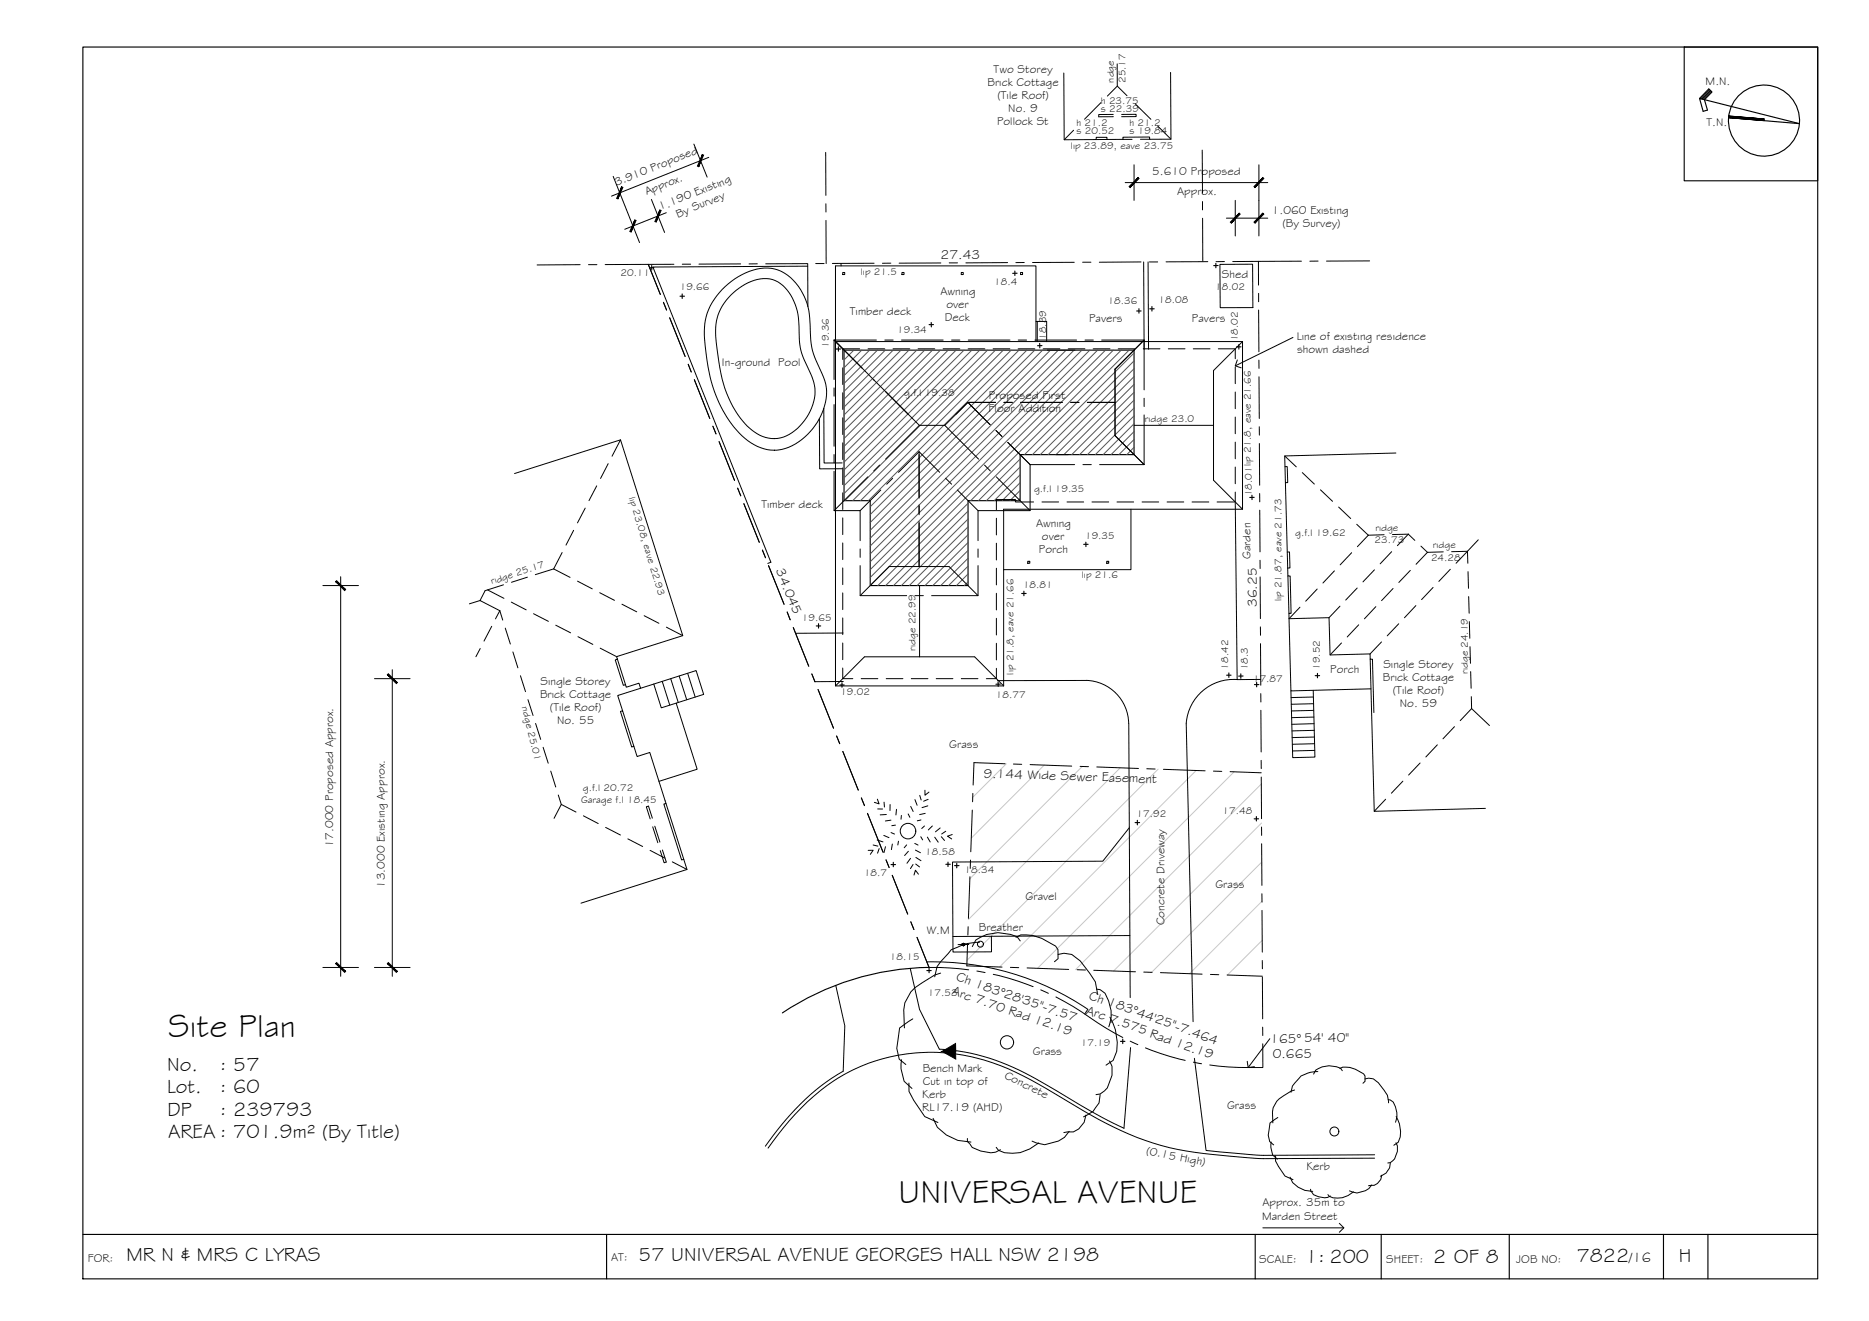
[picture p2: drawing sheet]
<svg xmlns="http://www.w3.org/2000/svg" width="420mm" height="297mm" viewBox="0 0 420 297" stroke-linecap="round" stroke-linejoin="round" font-family="sans-serif">
<!-- layer: NEWWORK -->
<path d="M189.7 78.7h65.2v23.5h-25.6v10.4h-11.7v19.1h-22v-19.1h-5.9z" fill="none" stroke="#000" stroke-width=".25"/>
<!-- layer: HATCH -->
<path d="M226.2 171.7l-7.5 7.6M234.7 172l-16.3 16.4M243.3 172.4l-25.3 25.2M251.8 172.6l-34.1 34.2M260.4 172.9l-43 43M268.9 173.2l-44.2 44.2M277.4 173.6l-44.2 44.1M283.6 176.3l-41.8 41.7M283.6 185.1l-33.3 33.2M283.6 193.9l-24.7 24.7M283.7 202.6l-16.3 16.3M283.7 211.4l-7.8 7.8" fill="none" stroke="#c7c8ca" stroke-width=".22"/>
<g fill="none" stroke="#545454" stroke-width=".22">
<path d="M190.2 78.7l-.5 .5M191.9 78.7l-2.2 2.2M193.7 78.7l-4 4M195.5 78.7l-5.8 5.8M197.3 78.7l-7.6 7.5M199 78.7l-9.3 9.3M200.8 78.7l-11.1 11.1M202.6 78.7l-12.9 12.8M204.3 78.7l-14.6 14.6M206.1 78.7l-16.4 16.4M207.9 78.7l-18.2 18.2M209.6 78.7l-19.9 19.9"/>
<path d="M211.4 78.7l-21.7 21.7M213.2 78.7l-23.5 23.4M214.9 78.7l-25.2 25.2M216.7 78.7l-27 27M218.5 78.7l-28.8 28.8M220.2 78.7l-30.5 30.5M222 78.7l-32.3 32.3M223.8 78.7l-33.9 33.9M225.5 78.7l-33.8 33.9M227.3 78.7l-33.9 33.9M229.1 78.7l-33.9 33.9M230.9 78.7l-35.3 35.3"/>
<path d="M232.6 78.7l-37 37M234.4 78.7l-38.8 38.8M236.1 78.7l-40.5 40.5M237.9 78.7l-42.3 42.3M239.7 78.7l-44.1 44.1M241.5 78.7l-45.9 45.9M243.2 78.7l-47.6 47.6M245 78.7l-49.4 49.4M246.7 78.7l-51.1 51.2M248.5 78.7l-52.9 52.9M250.3 78.7l-53 53M252.1 78.7l-33.9 33.9"/>
<path d="M253.8 78.7l-23.5 23.5M254.9 79.4l-22.8 22.8M254.9 81.1l-21 21.1M254.9 82.9l-19.3 19.3M254.9 84.7l-17.5 17.5M254.9 86.4l-15.7 15.8M254.9 88.2l-14 14M254.9 90l-12.2 12.2M254.9 91.8l-10.4 10.4M254.9 93.5l-8.7 8.7M254.9 95.3l-6.9 6.9M254.9 97l-5.1 5.2"/>
<path d="M254.9 98.8l-3.4 3.4M217.6 113.2l-18.5 18.5M217.6 114.9l-16.7 16.8M217.6 116.7l-15 15M217.6 118.5l-13.2 13.2M229.3 103.2l-9.3 9.4M229.3 105l-7.6 7.6M229.3 106.8l-5.8 5.8M229.3 108.5l-4 4.1M229.3 110.3l-2.3 2.3M229.3 112.1l-.5 .5M254.9 100.6l-1.6 1.6"/>
<path d="M217.6 120.2l-11.4 11.5M217.6 122l-9.7 9.7M217.6 123.8l-7.9 7.9M217.6 125.5l-6.1 6.2M217.6 127.3l-4.4 4.4M217.6 129.1l-2.6 2.6M217.6 130.8l-.8 .9"/>
</g>
<!-- layer: BORDER -->
<g fill="none" stroke="#000" stroke-width=".25">
<path d="M18.6 10.6h390v277h-390zM378.6 10.6h30v30.1h-30zM382.1 22.1l2-2.1 .8 .7-1.7 1.7 .6 2.4-.9 .2-.8-2.9 22.4 5.7-15.9-1.3M384.3 20.1l-2 2.1M384.5 20.3l-1.9 2M384.7 20.5l-1.8 1.8M388.6 26.1l8 .7M18.6 277.6h390M136.4 277.6v10M282.2 277.6v10M310.5 277.6v10M339.3 277.6v10"/>
<path d="M374 277.6v10M383.9 277.6v10"/>
<circle cx="396.6" cy="27.1" r="8"/>
</g>
<g fill="#000" stroke="#000" stroke-width=".22">
<path d="M388.6 26.5l8 .6zM388.6 26.2l8 .9-8-.6z"/>
<path d="M388.6 26.2l8 .9v-.3zM388.6 26.1l8 .7z"/>
</g>
<!-- layer: EXISTING -->
<g fill="none" stroke="#000" stroke-width=".22">
<path d="M239.1 16.4l.1 15h7.2v-.5h2.4v.5l3.6-.1M251.1 14.4l.1 5-2.3 2.2M251.2 19.4l2.2 2.1M263.2 16.3v15h-4.8v-.5l-6 .1v.4h2.1M241.3 29.3l-2.1 2.1M247.5 23.1l-3.7 3.7M248.8 31.4h-2.4M250.3 25.7l-3.3 .1v.5l3.3-.1M252.1 25.7h3.3v.5h-3.3M255.2 23.3l3.5 3.5M256.4 31.3h2M260.3 28.3l2.9 3"/>
<path d="M181.6 59.9l-34.8 .1 26.5 66.4-.7 .3M181.6 59.3v9.6M189.1 59.2v.6M257.1 58.9l.1 19.6M258.1 58.9l.1 19.6M274.2 59.5l7.4-.1 .1 9.8h-7.4zM162.3 65.1a14.1 14.1 0 0 1 11.1-4.8 9.6 9.6 0 0 1 7 5.6 16.1 16.1 0 0 1 1.8 8.8l.4 4.1 .5 1.5 1.7 3.8a10.5 10.5 0 0 1-.7 10.1 12.6 12.6 0 0 1-10 7 12.5 12.5 0 0 1-9.6-5.9 31.6 31.6 0 0 1-5.8-16 16.9 16.9 0 0 1 1-10.5l1.4-2.3zM164.3 66.3a11 11 0 0 1 8.7-3.6 8.6 8.6 0 0 1 6 6.5 27.3 27.3 0 0 1 .7 7.7 14.6 14.6 0 0 0 1.9 5.8 10.3 10.3 0 0 1-1.7 13 7.5 7.5 0 0 1-11.4 .6 24.1 24.1 0 0 1-6.9-15.1l-.4-2.8a14.1 14.1 0 0 1 .8-9l1.3-1.9zM189.4 61.3h.5v.4h-.5zM193.3 78.4h-3.9v2.4M195.1 78.4h3.8M200.8 78.4h3.7"/>
<path d="M202.8 61.3h.4v.4h-.4zM206.4 78.4h3.7M212 78.4h3.8M216.1 61.3h.4v.4h-.4zM217.6 78.4h3.8M223.3 78.4h3.7M228.9 78.4h3.7M229.4 61.3h.5v.4h-.5zM232.9 72.3h.3v4.5M233.2 72.3h2.1v4.5M234.5 78.4h3.8M240.1 78.4h3.8"/>
<path d="M245.8 78.4h3.7M251.4 78.4h3.7M257 78.4h3.8M262.6 78.4h3.8M268.3 78.4h3.7M273.9 78.4h3.8v2.3M139.5 98.9l-1.9 3.7M184.2 94.1l.1 11.3h5M185.2 91.8l.1 12.3h4M189.4 82.7v3.8M189.4 88.3v3.8M189.4 94v3.7"/>
<path d="M189.4 99.6v3.7M277.7 82.5v3.8M277.7 88.2v3.7M277.7 93.8v3.7M277.7 99.4v3.8M115.7 106.5l23.8-7.6 14 44-14.9 4.8 .2 .5-.5 .2 1.8 5.7 .5-.1-1.8-5.8M129 119.2l-1.8 3.4M131.6 114.3l-1.8 3.3M134.1 109.3l-1.7 3.3M136.7 104.3l-1.7 3.3M189.4 105.2v3.8M189.4 110.8v3.8"/>
<path d="M189.4 116.5v3.7M224 116.5v3.8M232.4 112.9h-4.1v-.6h-4.3v2.4M234.2 112.9h3.8M239.9 112.9h3.7M245.5 112.9h3.7M251.1 112.9h3.8M256.7 112.9h3.8M262.4 112.9h3.7M268 112.9h3.7M277.7 110.7v2.2h-4.1M277.7 113l.4 39.8h5.3"/>
<path d="M277.7 105v3.8M288.8 102.5l2.6 2.5M288.9 104.9h.5l.1 3.6h-.5M292.8 106.3l2.7 2.6M296.8 110.1l2.8 2.6M300.9 114l2.7 2.6M305 117.9l2.6 2.4M313.8 101.9l-25 .6 .7 27h.5l.2 8.4h-.4v1.2l9-.2 .2 8.4 9-.3v1.2h.5l.3 12M107.9 135l-2.4 .8M109.6 132.6l3.7 1.9M112.4 137.3l.6 2.1M112.4 137.3l-1 1.9"/>
<path d="M113.2 131.5l-4.1 1.3-1.2 2.2 4.5 2.3M114.9 135.4l3.4 1.7M118.6 129.8l-3.6 1.1M119.9 138l3.4 1.7M124.5 127.9l3.7 1.9M124.5 127.9l-4.2 1.3M126.4 124.2l-1.9 3.7M129.8 130.7l3.3 1.7M134.8 133.3l3.3 1.7M139.8 135.9l3.3 1.7M144.8 138.4l3.3 1.8M189.4 122.1v3.7"/>
<path d="M189.4 127.7v3.8M189.4 133.3v3.8M189.4 139v3.7M224 122.1v3.8M224 127.8v3.7M224 133.4v3.8M224 139v3.8M231 126.2h.5v.5h-.5zM248.8 126.2h.4v.5h-.4zM289.4 124.1h.5l.1 3.6h-.5M289.5 129.5l.3 8.4M292.2 136.5l-2.4 2.6 .4 16.3 18-.5"/>
<path d="M296.1 132.5l-2.6 2.7M300 128.4l-2.6 2.7M301.2 136.3l-2.4 2.6M303.9 124.3l-2.6 2.7M305.1 132.2l-2.6 2.7M307.6 120.3l-2.5 2.6M309 128.1l-2.6 2.7M309.3 136.4l-2.6 2.7M311.2 120.2l-3.6 .1M312.9 124.1l-2.6 2.7M313.2 132.3l-2.6 2.8M316.6 120.1l-2.5 2.6"/>
<path d="M316.6 120.1l-3.6 .1M316.6 120.1l1.5 1.4M317 128.3l-2.5 2.7M318.3 136.2l-2.6 2.7M319.4 122.8l1.5 1.4M320.9 124.2l-2.6 2.7M322.2 132.1l-2.6 2.7M324.4 124.1l-3.5 .1M326 128l-2.5 2.7M327.3 126.7l2.6-2.7 .1 2.7M330 128.5l.1 3.8M330.2 134.1l.1 3.8"/>
<path d="M330.3 139.8l.1 3.7M332.3 121.4l-2.4 2.6-3.6 .1M108 145.8l-1 1.9M110.5 140.8l-1.7 3.4M113.6 141.2l1.1 3.6M115.3 146.6l1.1 3.6M117 151.9l1.1 3.6M118.7 157.3l1.1 3.6M124.9 140.6l3.4 1.7M129.9 143.2l3.4 1.7M134.9 145.7l3.7 2M140.6 154l.2 .5 2.8-.9 .4 1.2-5.1 1.6 1.1 3.4-.5 .2 2.5 8 .5-.2-2.5-8"/>
<path d="M144 154.8l12.5-4 1.7 5.3-6.2 2 4.7 14.9-8.6 2.7M147 153.8l1.7 5.4 3.3-1.1M148.9 153.2l1.7 5.4M149.8 141l3.7 1.9M150.8 152.6l1.7 5.3M152.7 152l1.7 5.3M154.6 151.4l1.7 5.3M189.4 150.2v2.4h2.3M189.4 144.6v3.7M189.5 142.3l-10.6 .1M189.6 153.2l-6.4 .1M193.6 152.6h3.7"/>
<path d="M199.2 152.6h3.8M204.9 152.6h3.7M210.5 152.6h3.7M216.1 152.6h3.7M224 150.3v2.3h-2.3M224 144.6v3.8M224.2 153h20a9.8 9.8 0 0 1 9.5 9.7l.4 61.6M278.1 152.8a10.7 10.7 0 0 0-11.4 9.8l1.5 67.1M295.2 155.2l.4 15-5 .2-.4-15M295.2 156.7l-5 .2M295.3 158.2l-5 .2M295.3 159.7l-5 .2"/>
<path d="M301.6 144.6l-2.6 2.7M305.4 140.5l-2.5 2.7M308 148.2l.9 34.2 25-.6M310.6 144.3l-2.6 2.7M314.4 140.3l-2.5 2.7M330.5 145.4l.1 3.8M330.6 151l.1 3.8M330.8 156.6v2.7M330.8 159.3l-2.5 2.7M330.8 159.3l4 3.8M120.4 162.7l1.1 3.6M122.1 168l1.1 3.6"/>
<path d="M123.8 173.4l1.1 3.6M125.5 178.8l.7 2.1M142.5 167.8l.7 2.3 2.9-.9 8.3 26.3-23.8 7.6M295.4 161.2l-5 .2M295.4 162.7l-5 .2M295.5 164.2l-5 .2M295.5 165.7l-5 .2M295.5 167.2l-5 .2M295.6 168.7l-5 .2M311.5 179.7l-2.6 2.7M315.4 175.7l-2.6 2.7M319.2 171.6l-2.5 2.7"/>
<path d="M323.1 167.5l-2.6 2.7M327 163.4l-2.6 2.7M129.5 182.6l-3.3-1.7-1.6 3.1M131.2 183.4l3.3 1.8M136.2 186l3.3 1.8M141.1 188.6l3.4 1.7M146.1 191.2l3.4 1.7M146.6 184l-.8-2.7-.5 .1 .9 2.7M146.7 185.9l1.2 3.6M147.2 185.8l1.1 3.5M148.9 191.1l.9 2.7-.5 .2-.9-2.7M149.7 180.7l-.5 .1 4 12.6 .5-.2"/>
<path d="M151.1 193.8l3.3 1.7M253.9 186.1l-6 7.5-33.8 .2 .1 16.8 39.8-.2M204.6 217.8l2.1 9.2 4.5 8.9a47.7 47.7 0 0 1 21.7 6.7l2.5 1.4a142.9 142.9 0 0 0 17.3 9.7l1.5-18.1M208.3 216.3a62.2 62.2 0 0 1 36.2 10.7l-.7 1M217.8 212.4h-2.4M222.9 210.5v3.5l-8.7 .1v-3.5M187.9 221.6l2 9.1-.3 10.2a55.5 55.5 0 0 0-17.6 16.8M268.5 238l2.6 20.7 12.9 1.1 25-.1M172.7 258.2a53.2 53.2 0 0 1 16.5-16.3 41.4 41.4 0 0 1 39.2-.8 213.4 213.4 0 0 1 16.8 9.6 62.9 62.9 0 0 0 27.3 8.9l10.5 .9 26-.1"/>
<circle cx="220.4" cy="212.3" r=".67"/>
</g>
<!-- layer: ROOFPLAN EXIST. -->
<path d="M232.9 76.8v-17h-45.1v17l1.9 1.9M279.3 76.8h-91.5v77.4h37.8M279.3 76.8v37.7M279.3 76.8l-6.5 6.5v24.7l6.5 6.5M254.9 95.6h17.9M254.2 114.5v13.6h-28.6M279.3 114.5h-53.7v39.7M206.7 131.7v16M187.8 154.2l6.5-6.5h24.8l6.5 6.5" fill="none" stroke="#000" stroke-width=".22"/>
<!-- layer: ROOFPLAN NEW -->
<g fill="none" stroke="#000" stroke-width=".22">
<path d="M187.5 76.5l7.6 7.6M187.5 76.5h9.5M187.5 76.5v8.8M198.9 76.5h1.9M202.7 76.5h9.3M213.9 76.5h1.9M217.7 76.5h9.3M228.9 76.5h1.9M232.6 76.5h9.4M243.9 76.5h1.9M247.7 76.5h9.5v11.2M257.2 76.5l-6.5 6.5v15l6.5 6.5"/>
<path d="M187.5 87.2v1.9M187.5 91v9.3M195.2 84.2l2.5 2.5M197.9 86.8l6.3 6.4M199.1 88l7.6 7.6M206.7 95.6h5.7M206.7 95.6l-7.6 7.6M212.4 95.6l7.6 7.6M214.9 93.2l2.7-2.7 5 5-5-5-5.2 5.1M217.6 90.5h6.2M223.9 96.8l1.3 1.3M225.7 90.5h1.9"/>
<path d="M226.6 99.5l5 5M229.4 90.5h9.4M240.7 90.5h1.9M244.4 90.5h6.3M257.2 93.3v11.2h-10M257.2 89.5v1.9M187.5 106v8.8h5.9v6.8M187.5 102.2v1.9M195.1 107.2l-7.6 7.6M197.7 104.6l-1.3 1.3M198 110.2l-4.6 4.6M200.7 107.5l-1.4 1.4"/>
<path d="M206.6 101.6v10.4M206.6 113.6v2.2M206.6 117.3v10.1M206.6 101.6l-4.6 4.6M206.6 101.6l4.7 4.6M212.6 107.5l1.3 1.4M215.2 110.2l4.7 4.6M221.3 104.6l1.3 1.3M224 107.2l7.6 7.6M241.6 104.5h-10v10.3h-11.7v6.8M243.4 104.5h1.9M193.4 127.2v6.7h10.4"/>
<path d="M193.4 133.9l6.5-6.5h13.4l6.6 6.5M193.4 123.4v1.9M205.7 133.9h1.9M219.9 127.2v6.7h-10.5M219.9 123.4v1.9"/>
</g>
<!-- layer: BOUNDARY -->
<g fill="none" stroke="#000" stroke-width=".22">
<path d="M185.6 34.3l.1 9.6M270.3 33.8v9.6M130.4 59.5l-9.7 .1M132.3 59.5h1.9M145.7 59.5l2.7 6.7M151.5 59.4l-15.5 .1M153.4 59.4h1.9M166.5 59.3l-9.4 .1M170.3 59.3h-1.9M181.5 59.3h-9.4M183.4 59.3h1.9M185.7 45.8v1.9"/>
<path d="M185.7 49.6v9.7M196.5 59.2h-9.4M200.3 59.2h-1.9M211.5 59.1l-9.4 .1M213.4 59.1h1.9M226.5 59l-9.4 .1M230.3 59h-1.9M241.5 59h-9.4M243.4 59h1.8M256.5 58.9l-9.4 .1M258.4 58.9h1.9M270.3 45.3v1.9"/>
<path d="M270.3 49.1l.1 9.7M271.5 58.8l-9.4 .1M275.3 58.8h-1.9M282.9 58.8v5.3M292.6 58.7l-15.5 .1M296.3 58.7h-1.8M307.9 58.7h-9.7M149.1 68l.7 1.7M150.5 71.5l3.5 8.7M282.9 66v1.9M282.9 69.7l.1 9.4M154.7 81.9l.7 1.7"/>
<path d="M156.1 85.4l3.5 8.7M160.3 95.8l.7 1.8M161.7 99.3l3.4 8.7M283 81v1.8M283 84.7l.1 9.4M283.1 96v1.8M283.1 99.7l.1 9.4M165.8 109.8l.7 1.7M167.2 113.3l3.5 8.7M283.2 111v1.9M283.2 114.7l.1 9.4M171.4 123.7l.7 1.7"/>
<path d="M172.8 127.2l3.5 8.7M177 137.6l.6 1.8M283.3 126v1.8M283.3 129.7v9.4M178.3 141.1l3.5 8.7M182.5 151.5l.7 1.8M183.9 155l3.5 8.7M283.3 141l.1 1.8M283.4 144.7v9.4M283.4 156v1.9M283.4 159.7l.1 9.4M188.1 165.5l.7 1.7"/>
<path d="M189.5 169l3.4 8.7M193.6 179.4l.7 1.8M218.7 178.4l-.1 1.9M225.9 171.7l-6.9-.2-.2 5M227.8 171.8l1.9 .1M231.6 171.9l9.3 .4M242.8 172.3l1.9 .1M246.6 172.5l9.3 .3M257.8 172.9h1.9M261.5 173l9.4 .3M272.8 173.4l1.9 .1M276.5 173.5l7 .3"/>
<path d="M283.5 171v1.8M283.5 174.7l.1 9.4M195 182.9l3.5 8.7M199.2 193.4l.7 1.7M200.6 196.8l3.5 8.7M218 197.1l-.3 9.4M218.2 193.4l-.1 1.9M218.6 182.2l-.4 9.3M283.6 186v1.8M283.6 189.7l.1 9.4M204.8 207.3l.7 1.7M206.1 210.8l2.8 6.7 4.5 .1 4.4 .5"/>
<path d="M217.5 212.1l-.2 5.1 8 .3M217.6 208.4v1.9M219.6 218.3l1.9 .4M223.3 219.1l3.4 .9 5.5 1.9M227.1 217.5l1.9 .1M230.9 217.6l9.3 .4M242.1 218.1h1.9M245.9 218.2l9.4 .3M257.1 218.6h1.9M260.9 218.7l9.3 .3M272.1 219.1l1.9 .1M275.9 219.2l7.9 .3"/>
<path d="M283.7 201v1.9M283.7 204.7l.1 9.4M283.8 216v1.8M283.8 219.7l.1 9.4M234 222.6l1.7 .8M237.4 224.2a111.6 111.6 0 0 1 11.3 7l3.7 2.1M254.1 234.1l1.7 .8M257.5 235.6l5.5 1.9 3.4 .9M268.3 238.8l1.8 .4M283.9 231v1.8M283.9 234.7v5.3l-7.8-.1-4.1-.4"/>
</g>
<!-- layer: BDY_01 -->
<path d="M208.8 217.5a60.9 60.9 0 0 0-32.9 10.3" fill="none" stroke="#000" stroke-width=".25"/>
<!-- layer: EXISTING -->
<g fill="#000" stroke="#000" stroke-width=".22">
<path d="M216.5 212.1h.2zM216.5 212.1h.2zM216.5 212.1h.2zM216.5 212.1h.2z"/>
<path d="M216.5 212.1l.2 .1zM216.5 212.2h.2zM216.5 212.2h.2zM216.5 212.2h.2z"/>
<path d="M216.5 212.6h.2zM216.5 212.6h.2z"/>
<path d="M216.5 212.6h.2zM216.5 212.6h.1z"/>
<path d="M216.5 212.2h.3zM216.5 212.2h.3zM216.4 212.2h.4zM216.4 212.2h.4z"/>
<path d="M216.5 212.6h.2zM216.5 212.6h.2z"/>
<path d="M216.5 212.6h.2zM216.5 212.6h.2z"/>
<path d="M216.4 212.2h.4zM216.4 212.2h.4zM216.4 212.2h.4zM216.4 212.2h.4z"/>
<path d="M216.4 212.6h.4zM216.4 212.6h.3z"/>
<path d="M216.4 212.2l.4 .1zM216.4 212.2l.4 .1z"/>
<path d="M216.4 212.5l.4 .1zM216.4 212.5l.4 .1z"/>
<path d="M216.4 212.6h.4zM216.4 212.6h.4z"/>
<path d="M216.4 212.5h.4zM216.4 212.5h.4z"/>
<path d="M216.4 212.3h.4zM216.4 212.3h.4z"/>
<path d="M216.4 212.3h.4zM216.4 212.3h.4zM216.4 212.3h.4zM216.4 212.3h.4z"/>
<path d="M216.4 212.3h.4zM216.4 212.3h.4zM216.4 212.3h.4zM216.4 212.3h.4z"/>
<path d="M216.4 212.5h.4zM216.4 212.5h.4z"/>
<path d="M216.4 212.5h.4zM216.4 212.5h.4z"/>
<path d="M216.4 212.5h.4zM216.4 212.5h.4z"/>
<path d="M216.4 212.4h.4zM216.4 212.4h.4z"/>
<path d="M216.4 212.3l.4 .1zM216.4 212.3l.4 .1z"/>
<path d="M216.4 212.4h.4zM216.4 212.4h.4z"/>
<path d="M216.4 212.4h.4zM216.4 212.4h.4z"/>
<path d="M216.4 212.4h.4zM216.4 212.4l.4 .1z"/>
</g>
<!-- layer: VEGSPREAD -->
<g fill="none" stroke="#000" stroke-width=".22">
<path d="M197.2 179.7l.4 1.1-1-.4M205.7 179.8l.5 1.3M206.8 178.9l.3 1M207.9 177.7v1.1l.9-.7M208.6 179.7l-1 .5M195.2 191.2h1.1l-.6 .9M196.3 190l1 .3M197.2 188.9l1.3 .4M197.3 181.9h1.1M197.6 190.8l-.3 1M198.7 187.8l1.1 .6M198.7 180.4l.1 1.1"/>
<path d="M199.1 190.4l-.4 1.3M199.2 183.1l-1.3 .1M200.1 180.9v1.4M200.3 184.4l-1.3 .2M200.3 187.2l.8 .4M200.6 189.8l-.2 1.2M201.3 185.5l-.8 .2M201.5 182l-.1 1.3M202 189.2l-.2 .8M202.6 183.4v.8M203.8 190l-.5 .6M204.2 183l.3 .8"/>
<path d="M204.2 191.4l-.8 1M204.7 193l-.8 1.1M204.7 181.3l.6 1.2M205.3 194.4l-.6 .9M205.6 189.6l.8 .4M205.8 191.1l1.1 .6M205.9 194.3l.8 .6M205.9 192.8l1.1 .7M206.5 196.6l-.7-.9-.3 1.1M207 188.1l.4 .8M207 184.4l-.8 .2M207.8 185.7l-.6 .6"/>
<path d="M208 182.9l-1.3 .3M208.5 188.2l.6 1.1M208.6 181.2l-1.3 .4M209.6 185.7l-.9 .9M210.1 188.2l.8 1.2M211.4 186.2l-1.1 .8M211.6 188.1l.7 .9M212.6 186.9l-.9 .6M214.1 187.7l-1.1 .3 .9 .7M211.5 218.8l-1.4 .4-2.8 1.8a7.4 7.4 0 0 0-4.1 6.1l.1 4M220.2 211.9h-.7a9.8 9.8 0 0 0-4.3 1.1l-1.3 .5-2.4 2.8-.8 1.1-.6 2.2M228.4 210.8l1.1-.6a10.9 10.9 0 0 1 7.8 2.5l.5 .8 .1 2.1-.8 .7"/>
<path d="M229.3 211.6l-.6-1a9.2 9.2 0 0 0-9.3 .8l-.8 1.4M237.9 214.6l1.3-.3 1.7 .3 2 1.5 3.3 4.7 .5 2.8M202.7 238.3l-.1 2 .6 2.8 1.8 1.6M205.2 229.1l-3 2.1-.6 4.5 .5 2.5 1.5 1.2M246.5 222.4l.8 .1 1.1 .8a8.3 8.3 0 0 1 .9 7.6M249.4 238.6l.6 1.2v2l-1.1 2.8-1.6 1.4-.9 .1M249.5 228.7a11.5 11.5 0 0 1 1.5 7.7l-.8 2-1.6 1.1M204.3 243.5l.1 1.9 1 2.1 2.5 3.6 2.9 1.3M209.8 251.5l.9 2 2.1 1.7 2.5 1.2 3 .4M217.5 256v.7l1.1 1.3 1.9 .8 2.2 .4 1.1-.1 1.1-.6M233.5 257a8.3 8.3 0 0 1-9 1.7l-.5-.7M240.4 254.4l-1.1 1.3-1.4 .9-3 .8-1.9-.4-1-.4"/>
<path d="M244.1 250.7a3.8 3.8 0 0 1-4.1 3.8l-.9 .2M247.3 246.1l-.2 1.9-1.4 1.9-2.1 1.2M285.8 256.8l-.1 1.2 .4 1.7 1.1 1M286.8 259.9v1.2l2.1 3.3 1.8 .9M287.3 251.3l-1.8 1.2-.4 2.8 .3 1.4 .9 .7M291 245.1a12.3 12.3 0 0 0-4 2.5l-.8 1.5-.1 1v2.4M296.3 241l-1.7 .1-2.1 .8-2 2.3-.3 1.4M301.2 240.3a4.1 4.1 0 0 1 3.5 .1l1.8 1.1 .4 .4v1.3l-.5 .4M301.8 240.8l-.4-.6a5.5 5.5 0 0 0-5.6 .4l-.5 .9M306.9 242.6l.8-.2 1 .2 1.2 .9 2 2.8 .3 1.7M312.1 247.3h.5l.6 .5a5.1 5.1 0 0 1 .5 4.5M313.8 257a3.5 3.5 0 0 1-1.2 4.4l-.6 .1"/>
<path d="M313.9 251.1a6.3 6.3 0 0 1 .4 5.8l-1 .6M290 264.7a5.2 5.2 0 0 0 5.1 3.2M294.6 267.4a2.31 2.31 0 0 0 1.8 1.7l1.4 .2 1.3-.4M304.3 268a5 5 0 0 1-5.5 1l-.3-.4M308.4 266.5a3.9 3.9 0 0 1-5 1.3M310.6 264.3a2.32 2.32 0 0 1-2.5 2.2l-.5 .1M312.6 261.5a3.4 3.4 0 0 1-2.3 3"/>
<circle cx="204.1" cy="186.9" r="1.75"/>
<circle cx="226.4" cy="234.4" r="1.49"/>
<circle cx="300" cy="254.4" r="1.01"/>
</g>
<!-- layer: HGTS_11 -->
<g fill="none" stroke="#000" stroke-width=".25">
<path d="M146.5 59.7v1M273.3 59.2v1M273.8 59.7h-1M147 60.2h-1M152.9 66.6h1M153.4 66.1v1M188 78.5h1M188.5 78v1M208.9 73h1M209.3 72.5l.1 1M228.1 61v.9M228.6 61.4l-.9 .1"/>
<path d="M233.7 77.2l.1 1M234.2 77.7h-1M255.5 69.9h1M256 69.4v1M258.5 69.4h1M259 68.9v1M278 78h1M278.5 77.5v1M281.4 111.4l.1 .9M281.9 111.8l-.9 .1M229.7 133.4h1M230.2 132.9v1.1"/>
<path d="M243.6 122.4h1M244.1 121.9v1M183.5 140.8h1M184 140.2v1M188.8 154h1M189.3 153.5v1M224.4 153.3v1M224.9 153.8l-1 .1M275.7 151.8h1M276.3 151.3v1M278.9 151.5v1M279.4 152h-.9"/>
<path d="M282 153.9h1M282.5 153.5v.9M295.7 151.9h1M296.2 151.4v1M200.3 194.4h1M200.8 193.9v1M212.6 194.3h1M213.1 193.9v1M214.6 194.6h1M215.1 194.1v1M255.2 185h1M255.7 184.5v1"/>
<path d="M281.9 184.1h1M282.4 183.6v1M208.4 218.2h.9M208.9 217.7v1M251.9 234.2h1M252.4 233.7v1"/>
</g>
<!-- layer: DIMENSION -->
<g fill="none" stroke="#000" stroke-width=".22">
<path d="M137.8 39.7l6 14.8M156 32.4l3 7.4M159.3 35.4l-21.8 8.7M254.9 37.1v8M283 37.1v16M146.4 44.8l3 7.5M149.8 47.8l-9.4 3.8M252.9 41.1h32.1M275.7 49.1h9.3M277.7 45.1v8M72.6 131.7h8M76.6 129.7v89.8"/>
<path d="M84.2 152.6h8M88.2 150.6v68.9M72.6 217.5h8M84.2 217.5h8"/>
</g>
<!-- layer: 0 -->
<g fill="#000" stroke="#000" stroke-width=".22">
<path d="M157.9 34.8l-.8 2.7 1.1-2.6zM157.9 34.8l-.8 2.7-.3-.1z"/>
<path d="M139.7 42l-1.1 2.6 .3 .1zM139.7 42l.3 .1-1.1 2.6z"/>
<path d="M142.7 49.5l-.8 2.7 1.1-2.6zM142.7 49.5l-.8 2.7-.3-.1z"/>
<path d="M148.3 47.2l-1.1 2.6 .3 .1zM148.3 47.2l.3 .1-1.1 2.6z"/>
<path d="M255.8 39.9l-1.8 2.3 2.1-2.1zM255.8 39.9l-1.8 2.3-.2-.3z"/>
<path d="M278.6 47.9l-1.8 2.3 2-2.1zM278.6 47.9l-1.8 2.3-.2-.3z"/>
<path d="M283.9 47.9l-2 2 .2 .3zM283.9 47.9l.2 .2-2 2.1z"/>
<path d="M283.9 39.9l-2 2 .2 .3zM283.9 39.9l.2 .2-2 2.1z"/>
<path d="M75.5 130.8l2 2 .2-.2zM75.5 130.8l.2-.2 2 2z"/>
<path d="M87.1 151.7l2 2 .2-.2zM87.3 151.5l2 2-2.2-1.8z"/>
<path d="M75.7 216.4l-.2 .3 2.2 1.7zM75.5 216.7l2.2 1.7-.2 .2z"/>
<path d="M87.3 216.4l-.2 .3 2.2 1.7zM87.1 216.7l2.2 1.7-.2 .2z"/>
</g>
<path d="M290.7 75.9l-13 6.4M278.2 80.9l-.5 1.4 1.3 .4M280.4 238.6l.2 1.4 1.4-.1M285.5 233.6l-4.9 6.4M283.9 276.1h18.2M301.1 275.1l1 1-1 1" fill="none" stroke="#000" stroke-width=".22"/>
<!-- layer: TEXT -->
<g fill="#000" stroke="#000" stroke-width=".22">
<path d="M214.8 234.6v1.8z"/>
<path d="M211.8 236.4h3v-1.8zM211.8 236.4h3v1.7z"/>
</g>
<!-- layer: INSULCLAD -->
<path d="M235.4 78.7h6.3M229.3 102.2h.5M237.4 102.2h2.8" fill="none" stroke="#000" stroke-width=".22"/>
<g font-size="7.5">
<text x="37.8" y="233.3">Site Plan</text>
<text x="202" y="270.6">UNIVERSAL AVENUE</text>
</g>
<g font-size="4.5">
<text x="37.6" y="240.8">No.</text>
<text x="37.6" y="245.9">Lot.</text>
<text x="49.4" y="240.8">: 57</text>
<text x="49.4" y="245.9">: 60</text>
<text x="37.6" y="250.9">DP</text>
<text x="49.4" y="250.9">: 239793</text>
<text x="37.8" y="255.9">AREA : 701.9m² (By Title)</text>
<text x="28.4" y="283.6">MR N &amp; MRS C LYRAS</text>
<text x="143.5" y="283.6">57 UNIVERSAL AVENUE GEORGES HALL NSW 2198</text>
<text x="293.4" y="283.9">1: 200</text>
<text x="322.2" y="283.9">2 OF 8</text>
<text x="354.4" y="283.8">7822</text>
<text x="377.4" y="283.7">H</text>
</g>
<text font-size="3.2" x="366.2" y="283.8">/16</text>
<g font-size="3">
<text x="211.5" y="58.2">27.43</text>
<text x="174.4" y="128.2" transform="rotate(68 174.4 128.2)">34.045</text>
<text x="282.5" y="136.6" transform="rotate(-90 282.5 136.6)">36.25</text>
<text x="221.1" y="174.8" transform="rotate(2 221.1 174.8)">9.144 Wide Sewer Easement</text>
<text x="214.8" y="220.5" transform="rotate(19 214.8 220.5)">Ch 183°28'</text>
<text x="213.9" y="223.6" transform="rotate(19 213.9 223.6)">Arc 7.70 Rad 12.19</text>
<text x="229.7" y="225.6" transform="rotate(19 229.7 225.6)">35&quot;-7.57</text>
<text x="244" y="227.9" transform="rotate(20 244 227.9)">Arc 7.575 Rad 12.19</text>
<text x="244.7" y="224.5" transform="rotate(20 244.7 224.5)">Ch 183°44'</text>
<text x="259.5" y="229.9" transform="rotate(20 259.5 229.9)">25&quot;-7.464</text>
<text x="285.5" y="234.5">165° 54' 40&quot;</text>
<text x="286.1" y="238">0.665</text>
</g>
<g font-size="2.6">
<text x="223.4" y="16.4">Two Storey</text>
<text x="222" y="19.3">Brick Cottage</text>
<text x="224.2" y="22.3">(Tile Roof)</text>
<text x="383.4" y="19.2">M.N.</text>
<text x="224.1" y="28.1">Pollock St</text>
<text x="226.7" y="25.2">No. 9</text>
<text x="383.6" y="28.3">T.N.</text>
<text x="138.6" y="41.8" transform="rotate(-22 138.6 41.8)">3.910 Proposed</text>
<text x="259" y="39.4">5.610 Proposed</text>
<text x="145.4" y="43.9" transform="rotate(-22 145.4 43.9)">Approx.</text>
<text x="148.4" y="47.3" transform="rotate(-22 148.4 47.3)">1.190 Existing</text>
<text x="264.6" y="43.8">Approx.</text>
<text x="152.4" y="48.9" transform="rotate(-22 152.4 48.9)">By Survey</text>
<text x="285.9" y="48.2">1.060 Existing</text>
<text x="288.3" y="51.1">(By Survey)</text>
<text x="274.7" y="62.5">Shed</text>
<text x="191" y="70.9">Timber deck</text>
<text x="211.4" y="66.3">Awning</text>
<text x="212.8" y="69.2">over</text>
<text x="212.4" y="72.1">Deck</text>
<text x="244.8" y="72.3">Pavers</text>
<text x="268" y="72.4">Pavers</text>
<text x="291.5" y="76.4">Line of existing residence</text>
<text x="162.3" y="82.2">In-ground Pool</text>
<text x="291.6" y="79.4">shown dashed</text>
<text x="222.3" y="89.7">Proposed First</text>
<text x="222.2" y="92.7">Floor Addition</text>
<text x="171.2" y="114.3">Timber deck</text>
<text x="232.9" y="118.6">Awning</text>
<text x="233.5" y="124.4">Porch</text>
<text x="234.2" y="121.5">over</text>
<text x="281.1" y="125.8" transform="rotate(-90 281.1 125.8)">Garden</text>
<text x="121.5" y="154">Single Storey</text>
<text x="299" y="151.4">Porch</text>
<text x="310.9" y="153.1">Brick Cottage</text>
<text x="311" y="150.1">Single Storey</text>
<text x="121.4" y="156.9">Brick Cottage</text>
<text x="123.6" y="159.8">(Tile Roof)</text>
<text x="313.1" y="156">(Tile Roof)</text>
<text x="314.7" y="158.9">No. 59</text>
<text x="125.3" y="162.7">No. 55</text>
<text x="213.4" y="168.2">Grass</text>
<text x="74.9" y="190.5" transform="rotate(-90 74.9 190.5)">17.000 Proposed Approx.</text>
<text x="86.5" y="199.7" transform="rotate(-90 86.5 199.7)">13.000 Existing Approx.</text>
<text x="230.5" y="202.3">Gravel</text>
<text x="273.2" y="199.6">Grass</text>
<text x="220" y="209.4">Breather</text>
<text x="261.8" y="208.1" transform="rotate(-90 261.8 208.1)">Concrete Driveway</text>
<text x="208.3" y="210.1">W.M</text>
<text x="232.2" y="237.2">Grass</text>
<text x="207.4" y="241">Bench Mark</text>
<text x="207.4" y="243.9">Cut in top of</text>
<text x="225.6" y="242.3" transform="rotate(26 225.6 242.3)">Concrete</text>
<text x="207.3" y="246.8">Kerb</text>
<text x="207.3" y="249.7">RL17.19 (AHD)</text>
<text x="275.9" y="249.3">Grass</text>
<text x="257.6" y="259.5" transform="rotate(12 257.6 259.5)">(0.15 High)</text>
<text x="293.7" y="263">Kerb</text>
<text x="283.7" y="274.2">Marden Street</text>
<text x="283.8" y="271.3">Approx. 35m to</text>
<text x="19.8" y="283.8">FOR:</text>
<text x="137.4" y="283.6">AT:</text>
<text x="283.1" y="283.9">SCALE:</text>
<text x="311.6" y="283.9">SHEET:</text>
<text x="340.9" y="283.9">JOB NO:</text>
</g>
<g font-size="2.2">
<text x="247.5" y="23.3">h 23.75</text>
<text x="250.4" y="18.7" transform="rotate(-90 250.4 18.7)">ridge</text>
<text x="253" y="18.7" transform="rotate(-90 253 18.7)">25.17</text>
<text x="242" y="28.3">h 21.2</text>
<text x="247.5" y="25.2">s 22.39</text>
<text x="253.9" y="28.3">h 21.2</text>
<text x="240.8" y="33.4">lip 23.89, eave 23.75</text>
<text x="242" y="30.1">s 20.52</text>
<text x="253.9" y="30">s 19.84</text>
<text x="139.5" y="62">20.11</text>
<text x="152.8" y="65.2">19.66</text>
<text x="193.5" y="61.8">lip 21.5</text>
<text x="223.5" y="64">18.4</text>
<text x="273.2" y="65.1">18.02</text>
<text x="249" y="68.3">18.36</text>
<text x="260.4" y="68.2">18.08</text>
<text x="201.7" y="74.9">19.34</text>
<text x="235.2" y="76.4" transform="rotate(-90 235.2 76.4)">18.39</text>
<text x="278.3" y="76.7" transform="rotate(-90 278.3 76.7)">18.02</text>
<text x="186.3" y="78.2" transform="rotate(-90 186.3 78.2)">19.36</text>
<text x="203.3" y="89.1">g.f.l 19.38</text>
<text x="257.4" y="94.9">ridge 23.0</text>
<text x="141.4" y="112" transform="rotate(73 141.4 112)">lip 23.08, eave 22.93</text>
<text x="232.5" y="110.7">g.f.l 19.35</text>
<text x="281.4" y="111.6" transform="rotate(-90 281.4 111.6)">18.01lip 21.8, eave 21.66</text>
<text x="309.2" y="119.5">ridge</text>
<text x="243.9" y="121.2">19.35</text>
<text x="291.2" y="120.6">g.f.l 19.62</text>
<text x="309" y="122.1">23.73</text>
<text x="322.1" y="123.3">ridge</text>
<text x="110.6" y="131.4" transform="rotate(-18 110.6 131.4)">ridge 25.17</text>
<text x="243.2" y="130">lip 21.6</text>
<text x="321.7" y="126.1">24.28</text>
<text x="230" y="132.2">18.81</text>
<text x="288.1" y="135.2" transform="rotate(-90 288.1 135.2)">lip 21.87, eave 21.73</text>
<text x="180.3" y="139.6">19.65</text>
<text x="205.8" y="146.3" transform="rotate(-90 205.8 146.3)">ridge 22.99</text>
<text x="227.8" y="151.7" transform="rotate(-90 227.8 151.7)">lip 21.8, eave 21.66</text>
<text x="276.1" y="150.6" transform="rotate(-90 276.1 150.6)">18.42</text>
<text x="280.5" y="150.7" transform="rotate(-90 280.5 150.7)">18.3</text>
<text x="281.7" y="153.4">17.87</text>
<text x="296.7" y="150.6" transform="rotate(-90 296.7 150.6)">19.52</text>
<text x="330" y="151.5" transform="rotate(-90 330 151.5)">ridge 24.19</text>
<text x="117.3" y="158.9" transform="rotate(76 117.3 158.9)">ridge 25.01</text>
<text x="188.9" y="156.2">19.02</text>
<text x="223.9" y="156.9">18.77</text>
<text x="131" y="177.8">g.f.l 20.72</text>
<text x="130.6" y="180.6">Garage f.l 18.45</text>
<text x="255.5" y="183.7">17.92</text>
<text x="274.9" y="183">17.48</text>
<text x="194.2" y="196.9">18.7</text>
<text x="208" y="192.3">18.58</text>
<text x="216.9" y="196.3">18.34</text>
<text x="200.1" y="215.8">18.15</text>
<text x="208.6" y="223.9">17.53</text>
<text x="243" y="235.2">17.19</text>
</g>
</svg>
